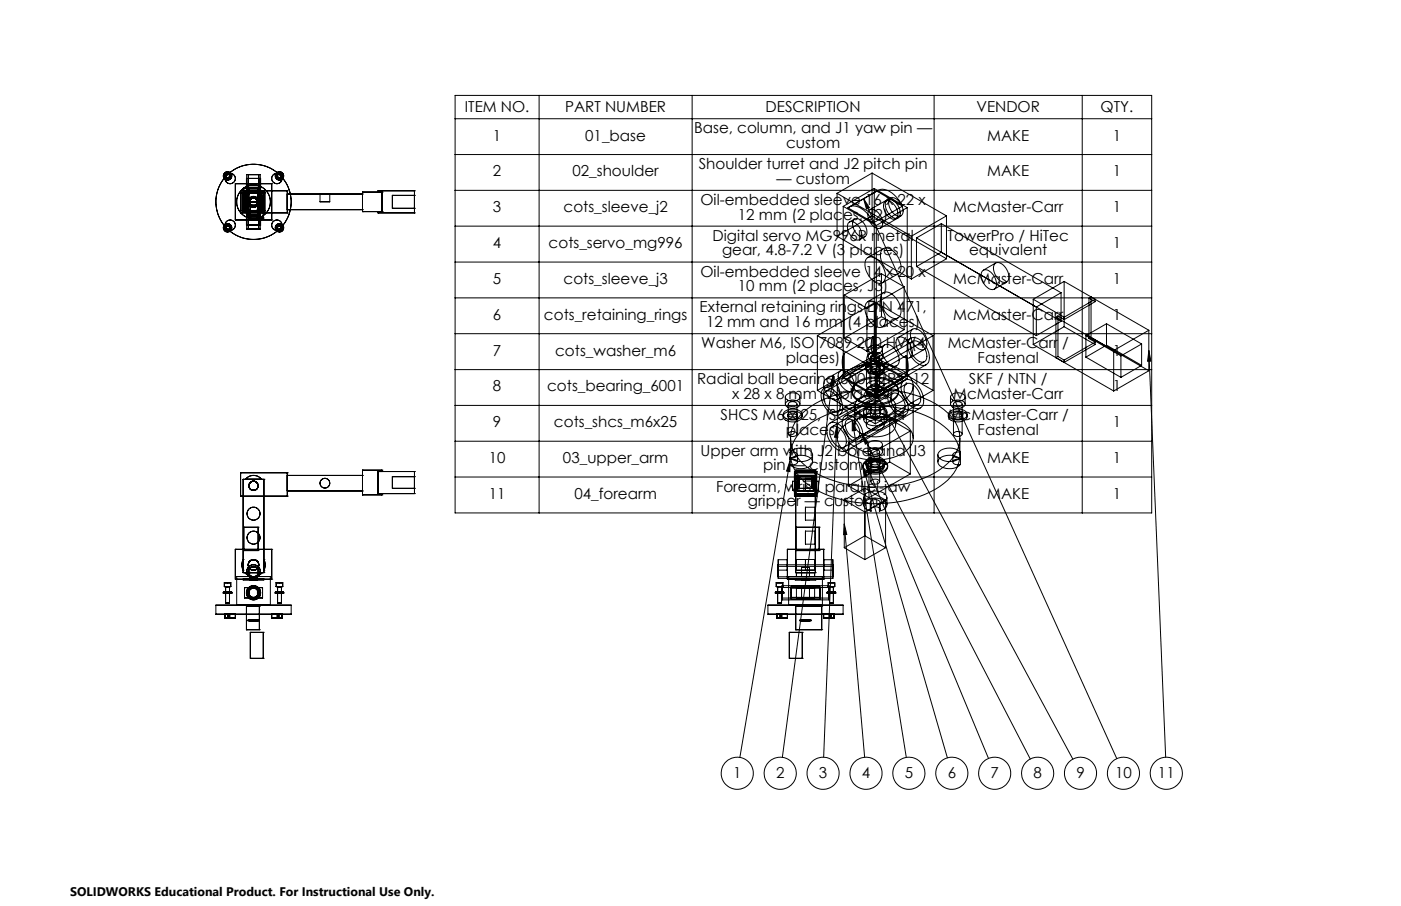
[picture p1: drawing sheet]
<svg xmlns="http://www.w3.org/2000/svg" width="432mm" height="279mm" viewBox="0 0 432 279" stroke-linecap="round" stroke-linejoin="round" font-family="sans-serif">
<g fill="none" stroke="#000" stroke-width=".31">
<path d="M140.3 29.4h214.7v128.8h-214.7zM140.3 36.6h214.7M166.2 29.4v128.8M213.3 29.4v128.8M287.9 29.4v128.8M333.6 29.4v128.8M69.4 54.6a11.6 11.6 0 0 0 0 15.3M69.5 54.4v.1M69.5 54.4l-.1 .2M69.5 54.4h.1M69.5 54.5l-.1 .1M70.3 53.6h.1"/>
<path d="M70.3 53.6a.68 .68 0 0 1 .3 1.1 .68 .68 0 0 1-1.1-.3M70.3 53.6a1.6 1.6 0 0 1 2.2 1.2 1.6 1.6 0 0 1-1.8 1.8 1.6 1.6 0 0 1-1.2-2.2M70.4 53.6a.68 .68 0 0 1 .2 1.1 .68 .68 0 0 1-1.1-.2M70.4 53.6l-.9 .9M70.5 53.5a11.6 11.6 0 0 1 15.3 0M70.5 53.5l-.1 .1M70.5 53.5l-.2 .1M70.5 53.5a1.6 1.6 0 0 1 2 1.4 1.6 1.6 0 0 1-1.7 1.8 1.6 1.6 0 0 1-1.4-2.1M72.5 56.7h.1M72.5 56.7v11.1M72.5 56.7h11.2M74.2 58.8h.1"/>
<path d="M74.2 58.8v6.9M74.2 58.8h14.3M74.5 59.4h.4zM74.5 59.4v5.7M74.9 59.2h.1M74.9 59.4h.1M74.9 59.2v6.1M74.9 59.2h6.5M75.1 58h.1M75.1 58v7.3M75.1 58h4.5M75.5 59.4h5.3"/>
<path d="M75.5 59.4v5.7M75.6 59.4h5v5.7h-5zM76 55h4.3zM76 57.3h.1M76 55v14.5M76 57.3h3.9M76 53.8v16.9M76.1 53.8h4.1zM76.1 57.9h4.1zM76.1 59.2h4.1zM76.1 57.9v8.7M76.5 59.2h3.3z"/>
<path d="M76.5 53.8h3.3zM76.5 55h3.3zM76.5 53.8v16.9M76.6 56.7h3.1zM76.6 53.8h3.1zM76.6 53.8v2.9M76.7 58.8h2.9zM76.7 58.8v3.4M76.7 57.9h2.9zM76.7 58.2h2.9zM76.7 59.2h2.9zM76.7 57.9v8.7"/>
<path d="M79.6 58h.1M79.6 57.9v8.7M79.6 58.8v3.4M79.7 53.8l.1 16.9M79.8 59.2v3M79.9 57.3h.1M79.9 57.3v8M80.2 57.9v8.7M80.2 53.8v16.9M80.3 55v14.5M80.8 59.4v5.7M81.4 59.4h.3z"/>
<path d="M81.4 59.2h.1M81.4 59.4h.1M81.4 59.2v6.1M81.7 59.4v5.7M83.7 56.7h.1M83.7 56.7v11.1M85.8 53.5a1.6 1.6 0 0 0-2 1.4 1.6 1.6 0 0 0 1.7 1.8 1.6 1.6 0 0 0 1.4-2.1M85.8 53.5l.2 .1M85.8 53.5l.1 .1M85.9 53.6l.9 .9M85.9 53.6a.68 .68 0 0 0-.2 1.1 .68 .68 0 0 0 1.1-.2M86 53.6h-.1"/>
<path d="M86 53.6a1.59 1.59 0 0 0-2.2 1.2 1.59 1.59 0 0 0 1.8 1.8 1.59 1.59 0 0 0 1.2-2.2M86 53.6a.67 .67 0 0 0-.3 1.1 .67 .67 0 0 0 1.1-.3M86 53.6h.1M86.8 54.4l.1 .2M86.8 54.4v.1M86.8 54.5l.1 .1M86.8 54.4h.1M86.9 54.6a11.6 11.6 0 0 1 0 15.3M88.5 58.8h.1M88.5 59.8h.1M88.5 58.8v6.9M88.5 59.8h23.2"/>
<path d="M98.6 59.8h3zM98.6 59.8v2.4M101.6 59.8v2.4M111.7 59.2h.1M111.7 59.8h.1M111.7 59.2v6.1M111.7 59.2h6M116.5 58.8h.1M116.5 59.2h.1M116.5 58.8v.4M116.5 58.8h11.2M117.7 59.2h.1"/>
<path d="M117.7 59.2v6.1M127.7 58.8h.1M127.7 58.8v6.9M140.3 47.7h214.7M140.3 58.7h214.7M258 59.6l22.9 13.2M258 59.6v13.2M268.8 53.4l22.9 13.2M268.8 53.4v13.2M268.8 53.4l-10.8 6.2M269.5 58.1l10.1 5.9M269.5 58.1v53"/>
<path d="M269.5 58.1l-9.6 5.5M270.2 58.9a4.2 4.2 0 0 1 5.5 1.3l1.4 1.5 1.1 1.9M270.2 58.9l-8.9 5.2M270.2 58.9l8 4.7M270.6 58.7l-8.9 5.2M69.4 69.9a1.6 1.6 0 0 1 1.4-2.1 1.6 1.6 0 0 1 1.7 1.8 1.6 1.6 0 0 1-2 1.4M69.4 69.9l.1 .2M69.4 69.9l.1 .1M69.5 70.1a.68 .68 0 0 1 1.1-.3 .68 .68 0 0 1-.3 1.1M69.5 70.1a1.6 1.6 0 0 1 1.2-2.2 1.6 1.6 0 0 1 1.8 1.8 1.6 1.6 0 0 1-2.2 1.2M69.5 70.1h.1M69.5 70l.9 .9"/>
<path d="M69.5 70a.68 .68 0 0 1 1.1-.2 .68 .68 0 0 1-.2 1.1M69.5 70v.1M70.3 70.9l.2 .1M70.3 70.9h.1M70.4 70.9h-.1M70.4 70.9l.1 .1M70.5 71a11.6 11.6 0 0 0 15.3 0M72.5 67.8h.1M72.5 67.8h11.2M74.2 65.7h.1M74.2 65.7h14.3M74.5 65.1h.4z"/>
<path d="M74.9 65.3h.1M74.9 65.1h.1M74.9 65.3h6.5M75.1 65.3h.1M75.5 65.1h5.3M76 69.5h4.3zM76 65.3h.1M76.1 70.7h4.1zM76.1 66.6h4.1zM76.1 62.2h4.1zM76.5 62.2h3.3zM76.5 70.7h3.3z"/>
<path d="M76.5 69.5h3.3zM76.6 67.8h3.1zM76.6 70.7h3.1zM76.6 67.8v2.9M76.7 62.2h2.9zM76.7 66.6h2.9zM76.7 65.3h2.9zM76.7 66.3h2.9zM77.2 63.3h.1M77.2 67.2h.1M77.2 63.3v3.9M77.2 63.3h3.9"/>
<path d="M77.2 67.2h3.9M79.6 65.3h.1M79.9 65.3h.1M81.1 63.3h.1M81.1 67.2h.1M81.1 63.3v3.9M81.4 65.1h.3zM81.4 65.3h.1M81.4 65.1h.1M83.7 67.8h.1M85.9 70.9h.1M85.9 70.9l-.1 .1"/>
<path d="M86 70.9l-.2 .1M86 70.9h.1M86.8 70a.68 .68 0 0 0-1.1-.2 .68 .68 0 0 0 .2 1.1M86.8 70l-.9 .9M86.8 70v.1M86.8 70.1a.67 .67 0 0 0-1.1-.3 .67 .67 0 0 0 .3 1.1M86.8 70.1a1.59 1.59 0 0 0-1.2-2.2 1.59 1.59 0 0 0-1.8 1.8 1.59 1.59 0 0 0 2.2 1.2M86.8 70.1h.1M86.9 69.9a1.6 1.6 0 0 0-1.4-2.1 1.6 1.6 0 0 0-1.7 1.8 1.6 1.6 0 0 0 2 1.4M86.9 69.9l-.1 .2M86.9 69.9l-.1 .1M88.5 65.7h.1"/>
<path d="M88.5 64.7h.1M88.5 64.7h23.2M98.6 62.2h3zM111.7 65.3h.1M111.7 64.7h.1M111.7 65.3h6M116.5 65.7h.1M116.5 65.3h.1M116.5 65.3v.4M116.5 65.7h11.2M117.7 65.3h.1M120.9 60.3h.1"/>
<path d="M120.9 64.2h.1M120.9 60.3v3.9M120.9 60.3h6.8M120.9 64.2h6.8M127.7 65.7h.1M127.7 60.3h.1M127.7 64.2h.1M140.3 69.7h214.7M258 72.8l22.9 13.2M259.9 63.6l10.2 5.9M259.9 63.6v53M261.3 64.1a4.2 4.2 0 0 1 5.5 1.2l1.3 1.6 1.2 1.8"/>
<path d="M261.3 64.1l8 4.6M261.7 68.6a2.1 2.1 0 0 1 2.7 .8 3.6 3.6 0 0 1 .7 4.4 2.73 2.73 0 0 1-3.4-2l-.5-1.3a2.04 2.04 0 0 1 .5-1.9zM263.2 67.7a2 2 0 0 1 2.8 .8 3.6 3.6 0 0 1 .7 4.4 2.73 2.73 0 0 1-3.5-2l-.4-1.3a2.04 2.04 0 0 1 .4-1.9zM263.4 67.5l-1.6 .9M266.2 61.3l1.8 2.8-.9 .4zM266.2 61.3l78 172.7M266.6 73l-1.6 .9M267.3 79.6a3.3 3.3 0 0 1 4.3 1.8 5 5 0 0 1 .8 5.5 2.18 2.18 0 0 1-3.1-.2 6.1 6.1 0 0 1-2.4-6.7zM267.9 64.8a2.41 2.41 0 0 1 3.3 1.5l.6 1.3a1.93 1.93 0 0 1-1 2.9 4.4 4.4 0 0 1-3.1-5.3zM268.8 66.6l22.9 13.2M268.8 66.6l-10.8 6.2M270.1 69.5v52.9"/>
<path d="M271.9 77a2.44 2.44 0 0 1 3.7 .7 6 6 0 0 1 1.8 6.2 1.93 1.93 0 0 1-3 .2 6.4 6.4 0 0 1-2.8-6.6zM272.3 76.7l-4.8 2.7M272.8 62.2a1.99 1.99 0 0 1 2.7 .8 3.5 3.5 0 0 1 .8 4.3 2 2 0 0 1-2.8-.8 3.5 3.5 0 0 1-.7-4.3zM273.4 61.7a2.89 2.89 0 0 1 3.6 2l.4 1.4a1.54 1.54 0 0 1-.2 1.6 1.54 1.54 0 0 1-1.5 .6 4.5 4.5 0 0 1-2.6-5.3zM273.5 61.6l-5.4 3.1M274.4 61.2a2.78 2.78 0 0 1 3.4 2l.5 1.3a1.54 1.54 0 0 1-.6 2 1.54 1.54 0 0 1-2.1-.5 4.2 4.2 0 0 1-1.5-4.4zM274.5 61.1l-1.6 .9M276.8 67.2l-5.4 3.1M277.7 66.6l-1.6 .9M278.2 63.6l-8.9 5.1M279.6 64l-9.5 5.5M279.6 64v52.9"/>
<path d="M280.9 72.8v13.2M282.5 73.4l44.5 25.7M282.5 73.4v8.8M290.1 69l36.9 21.3M290.1 69v8.8l-7.6 4.4M290.1 69l-7.6 4.4M291.7 66.6l-10.8 6.2M291.7 66.6v13.2M291.7 79.8l-10.8 6.2M140.3 80.8h214.7M140.3 91.9h214.7M260.2 91l7 4.1"/>
<path d="M260.2 91v13.2M267.2 95.1v13.2M267.3 93.2a2.42 2.42 0 0 1 3.2 .6 6.4 6.4 0 0 1 2.2 6.2 2 2 0 0 1-3.4 .3 6.1 6.1 0 0 1-2.4-6.7zM269.8 93.2v16.9M269.8 93.2l17.8 10.3M269.8 93.2l-17.9 10.3M271.7 84.4l-11.5 6.6M271.7 97.6l-11.5 6.6M271.7 97.6l7 4.1M271.7 84.4v13.2M271.7 84.4l7 4M271.9 90.6a2.17 2.17 0 0 1 3.1 .2 6.1 6.1 0 0 1 2.4 6.7 1.96 1.96 0 0 1-3 .2 6.4 6.4 0 0 1-2.8-6.6z"/>
<path d="M272.3 90.2l-4.8 2.8M276.8 84.5l-4.8 2.7M276.8 98l-4.8 2.8M278.7 88.4l-11.5 6.7M278.7 88.4v13.3M282.5 82.2l36.9 21.3M302.7 83.6a1.8 1.8 0 0 1 2.7 .4 4.6 4.6 0 0 1 1.5 4.7 1.56 1.56 0 0 1-2.5 0 4.5 4.5 0 0 1-1.7-5.1zM306.7 81.3a2.01 2.01 0 0 1 2.8 .7 4.2 4.2 0 0 1 1.1 4.6 1.8 1.8 0 0 1-2.7-.3 4.6 4.6 0 0 1-1.5-4.7zM306.9 81.1l-3.8 2.2M310.3 87l-3.8 2.2M318.5 92.3l9.5 5.5 9.5-5.5v.7M318.5 92.3v14"/>
<path d="M325.4 97.8l28.7 16.5M325.4 97.8v12.5l.7-.4M326.1 97.4v12.5M326.1 97.4l-.7 .4M327 99.1l-7.6 4.4M327 90.3l-7.6 4.4v8.8M327 90.3v8.8M328 86.8l26.1 15M328 86.8v14M328 86.8l-9.5 5.5M335.6 91.9l1.9 1.1M335.6 91.9v12.5"/>
<path d="M335.6 91.9l.7-.3v12.5l-.7 .3M337.5 93l-9.5 5.6-1.9-1.2M341 99.8l10.9 6.3M341 99.8v6.6M341 99.8l-6.3 3.7M140.3 102.9h214.7M140.3 114h214.7M251.9 103.5l17.9 10.3M251.9 103.5v16.9M254.2 117.3a1.9 1.9 0 0 1 2.9 .3 4.9 4.9 0 0 1 1.6 5 1.68 1.68 0 0 1-2.7 .1 4.8 4.8 0 0 1-1.8-5.4zM256.8 115.6l.1 3.4-1-.1zM256.8 115.6l-15.7 118"/>
<path d="M258.1 119v16.1M258.8 114.5a2.96 2.96 0 0 1 3.9 2l.3 .7a2.75 2.75 0 0 1-.3 3.4 3.3 3.3 0 0 1-3.9-2.5l-.2-.7a2.89 2.89 0 0 1 .2-2.9zM259 114.4l-4.4 2.5M259.5 115.7a15.3 15.3 0 0 1 12.6-3.4 12.9 12.9 0 0 1 8.3 3.8 4.5 4.5 0 0 1-1.1 6.7 17.7 17.7 0 0 1-18.7 .4 4.6 4.6 0 0 1-1.1-7.5zM259.9 116.6l10.2 5.8M260.2 108.9a7.5 7.5 0 0 0 0 6.1M260.2 108.9v6.1M260.2 104.2l7 4.1M261 116.8a8.7 8.7 0 0 0 7.4 5.5l1.2-.5M261 116.8l8.6 5M263.1 118.7a10.1 10.1 0 0 1 13-.2 2.9 2.9 0 0 1-.9 4.6 10.5 10.5 0 0 1-11.8-.8 2.71 2.71 0 0 1-.3-3.6zM263.7 118.6a10.3 10.3 0 0 1 12.4 .3 2.9 2.9 0 0 1-.9 4.6 10.5 10.5 0 0 1-11.8-.8 2.76 2.76 0 0 1 .3-4.1z"/>
<path d="M266.8 113.1v.6M267.1 113.8v5.2M267.2 119.8a3.7 3.7 0 0 1 5.3 .1 1.56 1.56 0 0 1-1.6 2 3.1 3.1 0 0 1-4-1.4zM267.3 113.1a3.5 3.5 0 0 1 5.1 .5 1.82 1.82 0 0 1-2.1 1.7h-1.3a1.56 1.56 0 0 1-1.7-2.2zM267.3 118.3a3.5 3.5 0 0 1 5.1 .4 1.82 1.82 0 0 1-2.1 1.8l-1.3-.1a1.56 1.56 0 0 1-1.7-2.1zM267.4 112.2a3.8 3.8 0 0 1 5.2 .6 1.74 1.74 0 0 1-1.8 1.9 3.3 3.3 0 0 1-4-1.4zM267.4 112.7a3.9 3.9 0 0 1 5.2 .7 1.7 1.7 0 0 1-1.8 1.9 3.2 3.2 0 0 1-4-1.4zM267.5 107.7v2.3M267.5 119.8a4 4 0 0 1 5 .5 1.57 1.57 0 0 1-1.6 2 3.2 3.2 0 0 1-4-1.4zM267.6 109.3a2.13 2.13 0 0 1 3 .6 4.6 4.6 0 0 1 1.3 5.5 2.19 2.19 0 0 1-2.9-.6 4.7 4.7 0 0 1-1.4-5.5zM267.9 107a2.99 2.99 0 0 1 4.1 .6 2.32 2.32 0 0 1-3.4 1.3 1.07 1.07 0 0 1-1-.7 1.07 1.07 0 0 1 .3-1.2zM267.9 109.2a2.95 2.95 0 0 1 4.1 .6 2.38 2.38 0 0 1-3.4 1.3 1.1 1.1 0 0 1-1-.7 1.1 1.1 0 0 1 .3-1.2z"/>
<path d="M268.3 113.1v.6M268.4 110v9.1M268.6 113.2l1.3-.3a1.1 1.1 0 0 1 1.2 1 1.81 1.81 0 0 1-2.8-.1zM268.6 112.7l.8-.3h1a.76 .76 0 0 1 .7 .9 1.76 1.76 0 0 1-2.8-.1zM268.6 109.5a1.48 1.48 0 0 1 2.5 .6 1.7 1.7 0 0 1-2.7-.1zM268.6 118.7a1.47 1.47 0 0 1 2.5 .6 1.73 1.73 0 0 1-2.7-.1zM269.1 119.8l2 2.7-.9 .4zM269.1 119.8l61.6 114.3M269.1 103.8a7.1 7.1 0 0 0 0 6.1M269.1 109.9l-8.9 5.1M269.1 103.8l-8.9 5.1M269.1 103.8v6.1"/>
<path d="M269.5 111.1l-9.6 5.5M269.5 111.1l10.1 5.8M269.8 113.8v16.9M269.8 110.1l17.8 10.3M269.8 110.1l-17.9 10.3M269.9 111.7a8.6 8.6 0 0 0 7.3 5.4l1.3-.5M269.9 111.7l-8.9 5.1M269.9 111.7l8.6 4.9M270.4 114.8a7.4 7.4 0 0 1 0 6.1M270.4 114.8v6.1M271.1 110v9.1M272 107.7v2.3"/>
<path d="M272.4 106.6a2.09 2.09 0 0 1 2.9 .6 5 5 0 0 1 1.6 5 1.67 1.67 0 0 1-2.7 .2 5.3 5.3 0 0 1-2.1-5.4zM272.5 113.8v5.2M272.7 113.1v.6M272.7 106.4l-4.8 2.7M276.4 112.8l-4.8 2.7M276.6 104.2a2.19 2.19 0 0 1 3 .8 4.6 4.6 0 0 1 1.2 5 1.92 1.92 0 0 1-2.8-.4 4.9 4.9 0 0 1-1.6-5zM278.3 116.8l-9 5.1M278.4 117.5a2.77 2.77 0 0 1 3.9 .8 7.1 7.1 0 0 1 2.2 6.5 2.1 2.1 0 0 1-3.4 .7 7.3 7.3 0 0 1-3.3-7zM278.5 116.6l-8.9 5.2M278.7 101.7l-11.5 6.6M278.7 117.2l-22.9 13.3M279.1 118.6a2.08 2.08 0 0 1 2.9 .5 5 5 0 0 1 1.6 5 1.62 1.62 0 0 1-2.6 .2 4.7 4.7 0 0 1-1.9-5.7z"/>
<path d="M279.3 109.7a7.5 7.5 0 0 1 0 6M279.3 109.7l-8.9 5.1M279.3 115.7l-8.9 5.2M279.3 109.7v6M279.4 118.4l-22.9 13.2M279.6 116.9l-9.5 5.5M280.6 104.4a3.2 3.2 0 0 1 4 1.4 5.8 5.8 0 0 1 1.4 6.2 2.15 2.15 0 0 1-3.2 0 6.8 6.8 0 0 1-2.8-6.8zM280.7 104.3l-26.7 15.4M281.1 105.4a2.35 2.35 0 0 1 3.3 1.2 4.1 4.1 0 0 1 .8 4.7 2.1 2.1 0 0 1-2.9-.6 4.9 4.9 0 0 1-1.5-4.9zM281.3 101.5a3.4 3.4 0 0 1 3.9 2.5l.2 .7a2.17 2.17 0 0 1-1.1 3.2 4.7 4.7 0 0 1-3.3-6.1zM281.3 105.2l-26.7 15.5M281.3 101.5l-4.4 2.6"/>
<path d="M281.4 119v16.1M284.9 107.7l-4.4 2.6M284.9 111.5l-26.7 15.5M285.5 112.5l-26.7 15.4M287.6 103.5l-17.8 10.3M287.6 103.5v16.9M318.5 106.3l24.8 14.3M326.1 109.9l1.9 1.2M328 100.8l-9.5 5.5M328 100.8l9.5 5.5M334.7 103.5l10.8 6.2M334.7 110.1l10.8 6.3"/>
<path d="M334.7 103.5v6.6M335.6 104.4l1.9 1.1M337.5 106.3l-9.5 5.5v-.7M337.5 105.5v.8M337.5 105.5l-9.5 5.6M341 106.4l10.9 6.3M341 106.4l-6.3 3.7M345.5 109.7v6.7M351.9 106.1l-6.4 3.6M351.9 112.7l-6.4 3.7M351.9 106.1v6.6M354.1 108.1l.6 3.3h-1z"/>
<path d="M354.1 101.8l-10.8 6.3v12.5M354.1 114.3l-10.8 6.3M354.1 101.8v12.5M354.1 108.1l5.2 125.4M140.3 125h214.7M140.3 136.1h214.7M241.4 127.8v.6M241.9 126.9a3.9 3.9 0 0 1 5.3 .6 1.7 1.7 0 0 1-1.8 1.9 3.2 3.2 0 0 1-4-1.4zM241.9 127.5a3.9 3.9 0 0 1 5.3 .6 1.74 1.74 0 0 1-1.8 1.9 3.3 3.3 0 0 1-4-1.4zM242 122.4v2.2M242.4 121.7a3.1 3.1 0 0 1 4 .3 1.26 1.26 0 0 1-1.4 1.7h-1.2a1.24 1.24 0 0 1-1.4-.5 1.24 1.24 0 0 1 0-1.5zM242.4 123.9a2.95 2.95 0 0 1 4.1 .6 1.8 1.8 0 0 1-2.1 1.4l-1.2-.1a1.06 1.06 0 0 1-1-.7 1.06 1.06 0 0 1 .2-1.2z"/>
<path d="M242.9 127.8v.6M243 124.6v9.2M243 124.4a1.69 1.69 0 0 1 2.6 .2 1.5 1.5 0 0 1-1.3 .9 1.5 1.5 0 0 1-1.3-.8zM243.1 128l.8-.4 1 .1a.8 .8 0 0 1 .8 1 1.81 1.81 0 0 1-2.8-.2zM243.1 127.4l1.3-.4a1.05 1.05 0 0 1 1.3 1.1 1.81 1.81 0 0 1-2.8-.2zM243.2 133.4l1.2-.3a.99 .99 0 0 1 1.2 .9 1.66 1.66 0 0 1-2.6-.1zM243.5 139.5v3.7M243.7 135.1v5.2M243.7 139.2a5 5 0 0 1 6.6 .4 1.72 1.72 0 0 1-1.3 2.4 5.5 5.5 0 0 1-5.3-.7M243.7 139.5l1-.1a.99 .99 0 0 1 1 1.1l-.6 .5-1.4 .1M243.7 139.5v1.6M243.7 139.5h-.2"/>
<path d="M243.7 139.2l-.2 .3M243.7 139.2v.3M245.6 124.6v9.2M245.7 127.8v.6M246.6 122.4v2.2M247.2 127.8v.6M247.5 127.2a32.4 32.4 0 0 1 20.2-7.1 36.1 36.1 0 0 1 23.2 6.2 10.5 10.5 0 0 1 4.2 12.3 19 19 0 0 1-11.7 9.4 41.4 41.4 0 0 1-32.1-2.2 14 14 0 0 1-7.6-9.5 10.4 10.4 0 0 1 3.8-9.1zM251.9 120.4l17.9 10.3M253.5 120.2a2.15 2.15 0 0 1 3.2 0 6.8 6.8 0 0 1 2.8 6.8 2.05 2.05 0 0 1-3.4 .5 6.8 6.8 0 0 1-2.8-6.9zM254.3 120.9a2.04 2.04 0 0 1 2.9 .6 4.9 4.9 0 0 1 1.5 4.9 1.84 1.84 0 0 1-3.1-.2 4.5 4.5 0 0 1-1.3-5.3zM255.5 130.7a2.47 2.47 0 0 1 3.3 .3 7.1 7.1 0 0 1 2.8 7 2.08 2.08 0 0 1-3.5 .7 7 7 0 0 1-3-7.5zM256.2 131.8a2.04 2.04 0 0 1 2.9 .6 4.5 4.5 0 0 1 1.3 5.3 2.08 2.08 0 0 1-2.9-.6 5 5 0 0 1-1.6-4.9z"/>
<path d="M257.8 131.6l.4 3.3-1-.1zM257.8 131.6l-3.9 101.9M259.5 131.9a16.3 16.3 0 0 1 15.2-2.9 8.3 8.3 0 0 1 6.7 5.5 5.7 5.7 0 0 1-3.9 5.7 17.6 17.6 0 0 1-17.7-1.5 4.5 4.5 0 0 1-.3-6.8zM260.2 128.4a2.48 2.48 0 0 1 3.3 .6 6.3 6.3 0 0 1 2.2 6.3 2.02 2.02 0 0 1-3.4 .2 6.1 6.1 0 0 1-2.4-6.6zM261 129.5a2.04 2.04 0 0 1 2.7 .9 3.5 3.5 0 0 1 .8 4.4 2.34 2.34 0 0 1-3.2-1.4l-.7-1.9a2.07 2.07 0 0 1 .4-2zM261.5 136.6l6.3 3.7M261.5 136.6v13.2M262.5 120.4v.4M262.6 120.6l-4.4 2.6M262.7 129.5l1 3.2-1 .2zM262.7 129.5l16.6 104.1M263.5 125.2v5.9"/>
<path d="M264.2 123.4a9.1 9.1 0 0 1 10.9-.1 2.59 2.59 0 0 1-.7 4.4 9.2 9.2 0 0 1-10.3-.9 2.35 2.35 0 0 1 .1-3.4zM264.2 129.3a9.1 9.1 0 0 1 10.9-.1 2.56 2.56 0 0 1-.7 4.3 9.1 9.1 0 0 1-10.3-.8 2.34 2.34 0 0 1 .1-3.4zM265.6 133.8l2 2.7-.9 .5zM265.6 133.8l51.9 100.3M266.2 127v2.2M266.9 120.4v.4M267 125.2v5.9M267.3 124.5a3.8 3.8 0 0 1 5.1 .2 1.51 1.51 0 0 1-1.5 1.9 3.1 3.1 0 0 1-3.9-1.3zM267.3 130.4a3.8 3.8 0 0 1 5.1 .2 1.47 1.47 0 0 1-1.5 1.9 3 3 0 0 1-3.9-1.3zM267.5 137.1v2.2M267.9 136.4a2.95 2.95 0 0 1 4.1 .6 2.34 2.34 0 0 1-3.4 1.3 1.07 1.07 0 0 1-1-.7 1.07 1.07 0 0 1 .3-1.2zM267.9 138.6a2.9 2.9 0 0 1 4.1 .6 2.32 2.32 0 0 1-3.4 1.3 1.08 1.08 0 0 1-1-.7 1.08 1.08 0 0 1 .3-1.2z"/>
<path d="M268 125.2a32.4 32.4 0 0 0-20.6 7.2 11.4 11.4 0 0 0-3.7 6.8M268 125.2a1.84 1.84 0 0 0-1.5 2.7 4.7 4.7 0 0 0 6.8-.4 1.88 1.88 0 0 0-1.8-2.3M268.2 125.6v2.2M268.4 125.2l-.2 .3a1.71 1.71 0 0 0 1.6 .9 1.71 1.71 0 0 0 1.5-.9l-.2-.3M268.4 125.2h2.7M268.4 125.2h-.4M268.4 139.3v9.2M268.5 127.3a2.08 2.08 0 0 0-2.2 2.5 4.7 4.7 0 0 0 6.9 0 1.78 1.78 0 0 0-1.5-2.3l-.7-.2M268.5 127.3l-.2 .3a1.65 1.65 0 0 0 1.2 1.1 1.65 1.65 0 0 0 1.6-.6l.2-.5-.3-.3M268.5 125.1l-.1 .1M268.5 125.1l-.5 .1M268.5 125.1v2.2"/>
<path d="M268.6 138.9a1.48 1.48 0 0 1 2.5 .6 1.7 1.7 0 0 1-2.7-.1zM271 125.1l.1 .1M271 125.1l.5 .1M271 125.1v2.2M271.1 139.3v9.2M271.1 125.2h.4M271.3 125.6v2.2M271.5 125.2a32.4 32.4 0 0 1 20.6 7.2 11.4 11.4 0 0 1 3.7 6.8M272 137.1v2.2M272.5 125.2v5.9M272.6 120.4v.4M273.4 127v2.2"/>
<path d="M274.2 129.2l-12.7 7.4M274.2 129.2v13.3M274.2 129.2l6.4 3.7M274.2 120.4a2.49 2.49 0 0 1 3.3 .6 5.7 5.7 0 0 1 1.9 6.6 2.22 2.22 0 0 1-3.1-.1 6.1 6.1 0 0 1-2.4-6.7zM274.5 120.2l-14 8.1M275 121.5a2.04 2.04 0 0 1 2.7 .8 3.7 3.7 0 0 1 .8 4.5 2.1 2.1 0 0 1-2.7-.9 3.6 3.6 0 0 1-.8-4.4zM275.2 121.3l-14 8.1M276 125.2v5.9M277 120.4v.4M278.3 126.9l-14 8M279 128l-14 8.1M280.6 132.9l-12.8 7.4"/>
<path d="M280.6 132.9v13.3M283 124.7l-22.9 13.2M283.7 125.8l-22.9 13.2M287.6 120.4l-17.8 10.3M292.3 127.8v.6M292.8 126.9a3.9 3.9 0 0 1 5.3 .6 1.7 1.7 0 0 1-1.8 1.9 3.2 3.2 0 0 1-4-1.4v-.4zM292.8 127.5a3.9 3.9 0 0 1 5.3 .6 1.74 1.74 0 0 1-1.8 1.9 3.3 3.3 0 0 1-4-1.4v-.4zM292.9 122.4v2.2M293.3 121.7a2.9 2.9 0 0 1 4.2 .6 2.36 2.36 0 0 1-3.4 1.3 1.06 1.06 0 0 1-1-.7 1.06 1.06 0 0 1 .2-1.2zM293.3 123.9a2.99 2.99 0 0 1 4.2 .6 2.36 2.36 0 0 1-3.4 1.3 1.06 1.06 0 0 1-1-.7 1.06 1.06 0 0 1 .2-1.2zM293.8 127.8v.6M293.9 124.6v9.2"/>
<path d="M293.9 124.4a1.69 1.69 0 0 1 2.6 .2 1.5 1.5 0 0 1-1.3 .9 1.5 1.5 0 0 1-1.3-.8zM294 128a1.55 1.55 0 0 1 2.6 .7 1.85 1.85 0 0 1-2.8-.2zM294 127.4a1.55 1.55 0 0 1 2.6 .7 1.85 1.85 0 0 1-2.8-.2zM294.1 133.4l1.2-.3a.99 .99 0 0 1 1.2 .9 1.66 1.66 0 0 1-2.6-.1zM295.8 139.2a5 5 0 0 0-6.6 .4 1.72 1.72 0 0 0 1.3 2.4 5.5 5.5 0 0 0 5.3-.7M295.8 139.5l-1-.1a.99 .99 0 0 0-1 1.1l.6 .5 1.4 .1M295.8 139.5v1.6M295.8 139.5h.2M295.8 139.2l.2 .3M295.8 139.2v.3M295.8 135.1v5.2M296 139.5v3.7"/>
<path d="M296.5 124.6v9.2M296.7 127.8v.6M297.5 122.4v2.2M298.1 127.8v.6M74.2 145.8h.1M74.2 153h.1M74.2 153h14.3M74.2 145.8h14.3M74.2 145.8v7.2M74.9 147.8h.1M74.9 147.8v28.8M74.9 147.8h6.5"/>
<path d="M75.6 147.8a3.2 3.2 0 0 1 5 0M75.6 147.8h.1M80.6 147.8h.1M81.4 147.8h.1M81.4 147.8v28.8M88.5 145.8h.1M88.5 153h.1M88.5 151.4h.1M88.5 146.6h.1M88.5 145.8v7.2M88.5 151.4h23.2M88.5 146.6h23.2"/>
<path d="M111.7 152.6h.1M111.7 145h.1M111.7 151.4h.1M111.7 146.6h.1M111.7 145v7.6M111.7 152.6h6M111.7 145h6M116.5 152.2h.1M116.5 145.4h.1M116.5 152.2h11.2M116.5 145.4v6.8M116.5 145.4h11.2"/>
<path d="M117.7 152.6h.1M117.7 152.2h.1M117.7 145h.1M117.7 145.4h.1M117.7 145v.4M117.7 152.2v.4M120.9 150.6h.1M120.9 147h.1M120.9 147h6.8M120.9 150.6h6.8M120.9 147v3.6M127.7 145.4h.1"/>
<path d="M127.7 152.2h.1M127.7 147h.1M127.7 150.6h.1M127.7 145.4v6.8M140.3 147.1h214.7M243.5 142.1v3.4l-1.1-.2zM243.5 142.1l-15.5 91.5M243.7 141.3a14.7 14.7 0 0 0 9.1 10.4 38.7 38.7 0 0 0 15.2 3.6M243.7 141.1l-.2-.1 .2 .3M243.7 141.1v.2M243.8 141.3a5.2 5.2 0 0 1 6.3 .3 1.56 1.56 0 0 1-.9 2.4 5.1 5.1 0 0 1-5.7-.8l.9 .1a.89 .89 0 0 0 1.2-.3 .89 .89 0 0 0-.2-1.2l-1-.2-.9 .1zM244.3 148.4v2.8z"/>
<path d="M244.3 148.4h1M244.3 151.2h1M244.9 152.2h.1M244.9 145.4h.1M244.9 145.8h.1M244.9 153h.1M244.9 152.2h6.8M244.9 153h6.8M244.9 145.8h6.8M244.9 145.4h6.8M244.9 145.4v7.6M245.3 148.4v2.8z"/>
<path d="M245.3 152.6h.1M245.3 145h.1M245.3 152.2h.1M245.3 145.4h.1M245.3 147.8h.1M245.3 152.6h6M245.3 145h6M245.3 147.8h6M245.3 145v31.6M245.5 146.6v1.2zM245.5 147.8h.1M245.5 146.6h5.6"/>
<path d="M245.8 140.3v2.2M245.9 151.4h.1M245.9 146.6h.1M245.9 151.4h4.8M245.9 146.6v4.8M246.3 147h.1M246.3 150.6h.1M246.3 147h4M246.3 150.6h4M246.3 147v3.6M248.2 147.5v3zM248.2 148.4v2.8z"/>
<path d="M248.2 156.4v4zM248.2 150.5h2.5M248.2 147.5h2.5M248.2 151.3h3.5M248.2 148.3h3.5M248.2 156.4h3.1M250.3 150.6h.1M250.3 147h.1M250.3 147v3.6M250.4 140.3v2.2M250.7 147.5v3zM250.7 146.6h.1"/>
<path d="M250.7 151.4h.1M250.7 146.6v4.8M251.1 146.6v1.2zM251.1 147.8h.1M251.3 156.4v4zM251.3 148.4v2.8zM251.3 152.6h.1M251.3 145h.1M251.3 152.2h.1M251.3 145.4h.1M251.3 147.8h.1M251.3 148.4h1"/>
<path d="M251.3 151.2h1M251.3 145v31.6M251.7 148.4v2.8zM251.7 152.2h.1M251.7 145.4h.1M251.7 145.8h.1M251.7 153h.1M251.7 145.4v7.6M252.3 148.4v2.8zM260.2 154.2v14.7M260.2 154.2l6.4 3.7 6.3-3.7M261.5 149.8l6.3 3.7"/>
<path d="M265.9 143.8l1.4 3-1 .3zM265.9 143.6v.4M265.9 143.8l26.1 89.9M266.2 153.5v2.2M266.3 142.6a5.3 5.3 0 0 1 7 .2 1.94 1.94 0 0 1-1.8 2.8 4.8 4.8 0 0 1-5.5-1.7l-.1-.4zM266.3 143a5.3 5.3 0 0 1 7 .2 1.93 1.93 0 0 1-1.8 2.8 5.2 5.2 0 0 1-5.3-1.2 1.39 1.39 0 0 1 .1-1.8zM266.6 150.6v22M266.6 150.6l6.3 3.6M266.6 150.6l-6.4 3.6M266.8 142.8l1.8 2.9-1 .4zM266.8 142.5v.6M266.8 142.8l37.9 91.1"/>
<path d="M267 143.6v.4M267.1 142.5a3.9 3.9 0 0 1 5.5 .3 1.75 1.75 0 0 1-1.8 1.9 3.3 3.3 0 0 1-4-1.4zM267.3 143.4a3.7 3.7 0 0 1 5 .1 1.47 1.47 0 0 1-1.4 2 2.98 2.98 0 0 1-3.8-1.4zM267.3 142.9a3.7 3.7 0 0 1 5 .2 1.49 1.49 0 0 1-1.4 1.9 3.1 3.1 0 0 1-3.8-1.3zM267.4 141.6a3.9 3.9 0 0 1 5.2 .6 1.74 1.74 0 0 1-1.8 1.9 3.3 3.3 0 0 1-4-1.4zM267.8 140.3v13.2M268 155.3a1.8 1.8 0 0 1-1.8-1.8 1.8 1.8 0 0 1 1.7-1.8 5.1 5.1 0 0 1 5.1 .9 1.74 1.74 0 0 1-1.5 2.7M268 155.3l.5 .1M268 155.3h.4M268.2 154.9v2.3M268.3 142.5v.6M268.4 155.3l-.2-.3a1.71 1.71 0 0 1 1.6-.9 1.71 1.71 0 0 1 1.5 .9l-.2 .3"/>
<path d="M268.4 155.3h2.7M268.4 155.3l.1 .1M268.5 157.6l-.2-.2a1.65 1.65 0 0 1 1.2-1.2 1.65 1.65 0 0 1 1.6 .6l.2 .6-.3 .2M268.5 157.6a2.09 2.09 0 0 1-2.2-2.5 4.7 4.7 0 0 1 6.9 0 1.78 1.78 0 0 1-1.5 2.3l-.7 .2M268.5 155.4v2.2M268.6 142.7l1.3-.4a1.05 1.05 0 0 1 1.2 1 1.76 1.76 0 0 1-2.8-.1zM268.6 142.1l.8-.4 1 .1a.76 .76 0 0 1 .7 .9 1.76 1.76 0 0 1-2.8-.1zM268.6 148.1a1.47 1.47 0 0 1 2.5 .6 1.73 1.73 0 0 1-2.7-.1zM271 155.4v2.2M271.1 155.3l-.1 .1M271.1 155.3h.4M271.3 154.9v2.3"/>
<path d="M271.5 155.3l-.5 .1M272.5 143.6v.4M272.7 142.5v.6M272.9 154.2v14.7M273.4 153.5v2.2M273.6 143.6v.4M274.2 142.5l-12.7 7.3M274.2 142.5l6.4 3.7M280.6 146.2l-12.8 7.3M289.1 140.3v2.2M289.4 141.6a5 5 0 0 1 6.6 .1h-1.4a.79 .79 0 0 0-.7 1.2l.7 .4 1.4-.1a4.9 4.9 0 0 1-6.6 .1 1.33 1.33 0 0 1 0-1.7zM293.7 140.3v2.2"/>
<path d="M295.8 141.3a14.7 14.7 0 0 1-9.1 10.4 38.7 38.7 0 0 1-15.2 3.6M295.8 141.1l.2-.1-.2 .3M295.8 141.1v.2M69.1 179.7h2zM69.1 179.7v1.2M71.1 179.7v1.2M72.5 178.6h.1M72.5 169.4h.1M72.5 169.4v9.2M72.5 178.6h11.2M72.5 169.4h11.2M73 177.8h10.3z"/>
<path d="M73 177.8v8.8M74.9 172.5a3.7 3.7 0 0 0 0 3.4M74.9 178.8h6.5zM74.9 178.6h6.5zM74.9 176.6h.1M74.9 175.9h.1M74.9 172.5h.1M74.9 178.6v.2M74.9 176.6h6.5M75.1 162.6h.1M75.1 169.8h.1M75.1 162.6h4.5"/>
<path d="M75.1 162.6v7.2M75.1 169.8h4.5M75.5 176.6a3.6 3.6 0 0 0 5.3 0M75.5 176.6h.1M76.9 178.6h2.5zM76.9 178.8h2.5zM76.9 178.6v.2M76.9 177.8h2.4zM76.9 175h2.4zM76.9 175v2.8M79.3 175v2.8M79.4 178.6v.2"/>
<path d="M79.6 169.8h.1M79.6 162.6h.1M79.6 162.6v7.2M80.8 176.6h.1M81.4 172.5a3.7 3.7 0 0 1 0 3.4M81.4 176.6h.1M81.4 172.5h.1M81.4 175.9h.1M81.4 178.6v.2M83.3 177.8v8.8M83.7 178.6h.1M83.7 169.4h.1"/>
<path d="M83.7 169.4v9.2M85.1 179.7h2zM85.1 179.7v1.2M87.1 179.7v1.2M239.3 179.7h2zM239.3 179.7v1.2M239.9 174.2v4.2zM239.9 174.7v3.2zM239.9 172.6v3.2zM239.9 174.2h16.8M239.9 178.4h16.8M239.9 174.7h16.8"/>
<path d="M239.9 177.9h16.8M239.9 175.8h2.8M239.9 172.6h2.8M241.3 179.7v1.2M242.7 172.6v3.2zM242.7 178.6h.1M242.7 169.4h.1M242.7 178.6h11.2M242.7 169.4h11.2M242.7 169.4v9.2M243.1 177.8h10.4zM243.1 177.8v8.8"/>
<path d="M245.1 178.8h6.4zM245.1 178.6h6.4zM245.1 178.6v.2M245.3 169.8h.1M245.3 162.6h.1M245.3 176.6h.1M245.3 162.6h7.2M245.3 169.8h7.2M245.3 176.6h6M245.5 172.5v3.4M245.5 176.6v1.2zM245.5 176.6h.1"/>
<path d="M245.5 175.9h5.8M245.5 172.5h5.8M247 178.6h2.5zM247 178.8h2.5zM247 178.6v.2M247.1 175h2.4zM247.1 177.8h2.4zM247.1 175v2.8M248.2 163.8v4zM248.2 172.5v3.4zM248.2 167.8h3.1M248.2 163.8h3.1"/>
<path d="M248.2 160.4h3.1M249.5 175v2.8M249.5 178.6v.2M251.1 172.5v3.4zM251.1 176.6v1.2zM251.1 176.6h.1M251.3 163.8v4zM251.3 172.5v3.4zM251.3 176.6h.1M251.5 178.6v.2M252.5 162.6h.1M252.5 169.8h.1"/>
<path d="M252.5 162.6v7.2M253.5 177.8v8.8M253.9 172.6v3.2zM253.9 169.4h.1M253.9 178.6h.1M253.9 175.8h2.8M253.9 172.6h2.8M253.9 169.4v9.2M255.3 179.7h1.9zM255.3 179.7v1.2M256.7 174.2v4.2zM256.7 174.7v3.2z"/>
<path d="M256.7 172.6v3.2zM257.3 179.7v1.2M260.2 161.6l.8 3.2-1 .1zM260.2 168.9l6.4-3.7 6.3 3.7M260.2 168.9l6.4 3.7M260.2 161.6l6.3 71.9M272.9 168.9l-6.3 3.7M66.5 186.6h23.2zM66.5 189.4h2.9zM66.5 186.6v2.8M68.8 183h2.6zM68.8 182.6h2.6z"/>
<path d="M68.8 182.6v.4M69.1 180.9h2zM69.3 189.4v1.2M69.4 189.4h3.1h-2M69.4 189.4h.1M69.5 190.6h3h-2.2M69.5 190.6h1.3h-.5M69.5 189.4h.1M69.5 189.4v1.2M69.5 182.6h1.3zM69.5 183h1.3zM69.5 189.4h1.3h-.4"/>
<path d="M69.5 189.4h.9M69.5 180.9h1.2zM69.5 185.9h1.2zM69.5 180.9v5M70.3 189.4h.2M70.3 189.4h.1M70.3 189.4v1.2M70.4 189.4h.1M70.5 189.4h15.3M70.7 180.9v5M70.8 189.4v1.2M71.4 182.6v.4"/>
<path d="M72.5 189.4v1.2M73 186.6h10.3zM75.4 184.4h5.5zM75.4 181.2h5.5zM75.4 181.2v3.2M76 187h.1M76 194.2h.1M76 194.2h3.9M76 187v7.2M76 187h3.9M76.4 191.2h3.4zM76.4 191.5h3.4z"/>
<path d="M76.4 191.2v.3M76.9 181.2h2.4zM76.9 184.4h2.4zM76.9 181.2v3.2M76.9 191.5h2.4zM76.9 191.2h2.4zM76.9 191.2v.3M77.2 195h.1M77.2 195h3.9M77.2 195v8M79.3 181.2v3.2M79.3 191.2v.3"/>
<path d="M79.8 191.2v.3M79.9 194.2h.1M79.9 187h.1M79.9 187v7.2M80.9 181.2v3.2M81.1 195h.1M81.1 195v8M83.7 189.4v1.2M84.8 183h2.6zM84.8 182.6h2.6zM84.8 182.6v.4M85.1 180.9h2z"/>
<path d="M85.4 189.4v1.2M85.5 182.6h1.3zM85.5 183h1.3zM85.5 185.9h1.2zM85.5 180.9h1.2zM85.5 180.9v5M85.8 189.4h-2.1h3.2M85.8 189.4h.2M85.8 189.4h.1M85.9 189.4h.1M85.9 189.4h-.5h1.4M85.9 189.4h.9"/>
<path d="M86 190.6h-2.3h3.1M86 190.6h-.5h1.3M86 189.4v1.2M86.7 180.9v5M86.8 189.4h.1M86.8 189.4v1.2M86.9 189.4h2.8zM86.9 189.4v1.2M87.5 182.6v.4M89.7 186.6v2.8M236.7 186.6h23.2zM236.7 189.4h2.8z"/>
<path d="M236.7 186.6v2.8M239 183h2.5zM239 182.6h2.5zM239 182.6v.4M239.3 180.9h2zM239.5 189.4v1.2M239.5 189.4h3.2h-2.1M239.5 189.4h.1M239.6 190.6h3.1h-2.3M239.6 190.6h1.3h-.5M239.6 189.4h.1M239.6 189.4v1.2"/>
<path d="M239.6 183h1.3zM239.6 182.6h1.3zM239.6 189.4h1.3h-.4M239.6 189.4h.9M239.6 182.6v.4M239.7 180.9h1.2zM239.7 185.9h1.2zM239.7 180.9v5M240.4 189.4h.2M240.4 189.4h.1M240.4 189.4v1.2M240.5 189.4h.1"/>
<path d="M240.6 189.4h15.3M240.9 180.9v5M240.9 182.6v.4M240.9 189.4v1.2M241.1 180.6v4.4zM241.1 181.2v3.2zM241.1 180.6h14.4M241.1 185h14.4M241.1 181.2h14.4M241.1 184.4h14.4M241.6 182.6v.4M242.7 189.4v1.2"/>
<path d="M243.1 186.6h10.4zM243.3 195h.1M243.3 195h4M243.3 195v8M243.9 180.8v4zM243.9 181.4v2.8zM243.9 180.8h8.8M243.9 184.8h8.8M243.9 181.4h8.8M243.9 184.2h8.8M245.3 187h.1M245.3 194.2h.1"/>
<path d="M245.3 194.2h8M245.3 187h8M245.3 187v7.2M245.5 184.4h5.6zM245.5 181.2h5.6zM245.5 181.2v3.2M246.6 191.5h3.3zM246.6 191.2h3.3zM246.6 191.2v.3M247.1 191.2h2.4zM247.1 191.5h2.4zM247.1 181.2h2.4z"/>
<path d="M247.1 184.4h2.4zM247.1 181.2v3.2M247.1 191.2v.3M247.3 195h.1M247.3 195v8M249.5 181.2v3.2M249.5 191.2v.3M250 191.2v.3M251.1 181.2v3.2M252.7 180.8v4zM252.7 181.4v2.8zM253.3 187h.1"/>
<path d="M253.3 194.2h.1M253.3 187v7.2M253.9 189.4v1.2M255 183h2.6zM255 182.6h2.6zM255 182.6v.4M255.3 180.9h1.9zM255.5 180.6v4.4zM255.5 181.2v3.2zM255.6 189.4v1.2M255.6 183h1.3zM255.6 182.6h1.3z"/>
<path d="M255.7 185.9h1.2zM255.7 180.9h1.2zM255.7 180.9v5M255.9 189.4h-2h3.1M255.9 189.4h.2M255.9 189.4h.1M256 189.4h.1M256 189.4h-.4h1.3M256 189.4h.9M256.1 190.6h-2.2h3M256.1 190.6h-.5h1.3M256.1 189.4v1.2"/>
<path d="M256.9 180.9v5M256.9 189.4h.1M256.9 189.4v1.2M257 189.4h2.9zM257.1 189.4v1.2M257.6 182.6v.4M259.9 186.6v2.8M77.2 203h.1M77.2 203h3.9M81.1 203h.1M243.3 203h.1M243.3 203h4"/>
<path d="M247.3 203h.1"/>
<circle cx="70.1" cy="54.2" r=".64"/>
<circle cx="70.1" cy="54.3" r="1.3"/>
<circle cx="70.1" cy="54.2" r="1"/>
<circle cx="70.1" cy="54.3" r=".6"/>
<circle cx="86.1" cy="54.3" r=".6"/>
<circle cx="86.1" cy="54.3" r=".99"/>
<circle cx="86.1" cy="54.3" r="1.31"/>
<circle cx="86.1" cy="54.2" r=".64"/>
<circle cx="70.1" cy="70.2" r=".63"/>
<circle cx="70.1" cy="70.2" r="1.01"/>
<circle cx="70.1" cy="70.3" r="1.29"/>
<circle cx="70.2" cy="70.2" r=".6"/>
<circle cx="78.1" cy="62.2" r="3.2"/>
<circle cx="78.1" cy="62.3" r="1.21"/>
<circle cx="78.1" cy="62.2" r="2.8"/>
<circle cx="78.1" cy="62.2" r="11.6"/>
<circle cx="78.1" cy="62.2" r="1.71"/>
<circle cx="78.1" cy="62.3" r="5.2"/>
<circle cx="86.1" cy="70.3" r="1"/>
<circle cx="86.1" cy="70.2" r=".6"/>
<circle cx="86.1" cy="70.2" r="1.3"/>
<circle cx="86.1" cy="70.2" r=".63"/>
<circle cx="78.1" cy="158.4" r="2"/>
<circle cx="78.1" cy="149.8" r="1.45"/>
<circle cx="78.1" cy="149.8" r="1.41"/>
<circle cx="78.2" cy="158.4" r="2"/>
<circle cx="100.1" cy="149" r="1.49"/>
<circle cx="78.1" cy="165.8" r="2"/>
<circle cx="78.1" cy="176.2" r="2.09"/>
<circle cx="78.1" cy="174.2" r="1.6"/>
<circle cx="78.1" cy="174.2" r="1.65"/>
<circle cx="78.2" cy="176.2" r="1.61"/>
<circle cx="78.2" cy="165.8" r="2"/>
<circle cx="78.1" cy="182.8" r="1.42"/>
<circle cx="78.1" cy="182.8" r="2.19"/>
<circle cx="78.1" cy="182.8" r="1.62"/>
<circle cx="78.2" cy="182.8" r="2"/>
<circle cx="227.2" cy="238.5" r="4.9"/>
<circle cx="240.5" cy="238.5" r="5"/>
<circle cx="253.7" cy="238.5" r="4.9"/>
<circle cx="266.9" cy="238.5" r="4.9"/>
<circle cx="280.1" cy="238.5" r="5"/>
<circle cx="293.4" cy="238.5" r="4.9"/>
<circle cx="306.6" cy="238.5" r="4.9"/>
<circle cx="319.8" cy="238.5" r="5"/>
<circle cx="333" cy="238.5" r="4.9"/>
<circle cx="346.2" cy="238.5" r="4.9"/>
<circle cx="359.5" cy="238.5" r="5"/>
</g>
<path d="M266.2 61.3l1.8 2.8-.9 .4zM256.8 115.6l.1 3.4-1-.1zM269.1 119.8l2 2.7-.9 .4zM354.1 108.1l.6 3.3h-1zM257.8 131.6l.4 3.3-1-.1zM262.7 129.5l1 3.2-1 .2zM265.6 133.8l2 2.7-.9 .5zM243.5 142.1v3.4l-1.1-.2zM265.9 143.8l1.4 3-1 .3zM266.8 142.8l1.8 2.9-1 .4zM260.2 161.6l.8 3.2-1 .1z" fill="#000"/>
<g font-size="4.7">
<text x="143.3" y="34.7">ITEM NO.</text>
<text x="174.2" y="34.7">PART NUMBER</text>
<text x="236" y="34.7">DESCRIPTION</text>
<text x="300.9" y="34.7">VENDOR</text>
<text x="339.2" y="34.7">QTY.</text>
<text x="213.9" y="41.1">Base, column, and J1 yaw pin —</text>
<text x="151.9" y="43.4">1</text>
<text x="180.4" y="43.4">01_base</text>
<text x="242.3" y="45.6">custom</text>
<text x="304.2" y="43.4">MAKE</text>
<text x="343" y="43.4">1</text>
<text x="215.4" y="52.2">Shoulder turret and J2 pitch pin</text>
<text x="151.9" y="54.4">2</text>
<text x="176.4" y="54.4">02_shoulder</text>
<text x="239.3" y="56.7">— custom</text>
<text x="304.2" y="54.4">MAKE</text>
<text x="343" y="54.4">1</text>
<text x="151.9" y="65.5">3</text>
<text x="173.7" y="65.5">cots_sleeve_j2</text>
<text x="215.9" y="63.2">Oil-embedded sleeve 16 x 22 x</text>
<text x="293.8" y="65.5">McMaster-Carr</text>
<text x="343" y="65.5">1</text>
<text x="227.4" y="67.7">12 mm (2 places, J2)</text>
<text x="151.9" y="76.5">4</text>
<text x="169.1" y="76.5">cots_servo_mg996</text>
<text x="219.6" y="74.3">Digital servo MG996R metal</text>
<text x="292.1" y="74.3">TowerPro / HiTec</text>
<text x="343" y="76.5">1</text>
<text x="222.5" y="78.8">gear, 4.8-7.2 V (3 places)</text>
<text x="298.7" y="78.8">equivalent</text>
<text x="151.9" y="87.6">5</text>
<text x="173.7" y="87.6">cots_sleeve_j3</text>
<text x="215.9" y="85.3">Oil-embedded sleeve 14 x 20 x</text>
<text x="227.4" y="89.8">10 mm (2 places, J3)</text>
<text x="293.8" y="87.6">McMaster-Carr</text>
<text x="343" y="87.6">1</text>
<text x="151.9" y="98.6">6</text>
<text x="167.7" y="98.6">cots_retaining_rings</text>
<text x="215.6" y="96.4">External retaining rings DIN 471,</text>
<text x="217.6" y="100.9">12 mm and 16 mm (4 places)</text>
<text x="293.8" y="98.6">McMaster-Carr</text>
<text x="343" y="98.6">1</text>
<text x="216.1" y="107.4">Washer M6, ISO 7089 200 HV (4</text>
<text x="292.1" y="107.4">McMaster-Carr /</text>
<text x="151.9" y="109.7">7</text>
<text x="171.1" y="109.7">cots_washer_m6</text>
<text x="242.2" y="111.9">places)</text>
<text x="301.3" y="111.9">Fastenal</text>
<text x="343" y="109.7">1</text>
<text x="214.9" y="118.5">Radial ball bearing 6001-2RS, 12</text>
<text x="298.6" y="118.5">SKF / NTN /</text>
<text x="151.9" y="120.7">8</text>
<text x="168.6" y="120.7">cots_bearing_6001</text>
<text x="225.7" y="123">x 28 x 8 mm (2 places)</text>
<text x="293.8" y="123">McMaster-Carr</text>
<text x="343" y="120.7">1</text>
<text x="151.9" y="131.8">9</text>
<text x="170.7" y="131.8">cots_shcs_m6x25</text>
<text x="222.1" y="129.5">SHCS M6 x 25, ISO 4762 (4</text>
<text x="292.1" y="129.5">McMaster-Carr /</text>
<text x="343" y="131.8">1</text>
<text x="242.2" y="134">places)</text>
<text x="301.3" y="134">Fastenal</text>
<text x="150.6" y="142.8">10</text>
<text x="173.5" y="142.8">03_upper_arm</text>
<text x="215.9" y="140.6">Upper arm with J2 bore and J3</text>
<text x="304.2" y="142.8">MAKE</text>
<text x="343" y="142.8">1</text>
<text x="235.2" y="145.1">pin — custom</text>
<text x="150.6" y="153.9">11</text>
<text x="177" y="153.9">04_forearm</text>
<text x="220.7" y="151.6">Forearm, wrist, parallel-jaw</text>
<text x="304.2" y="153.9">MAKE</text>
<text x="343" y="153.9">1</text>
<text x="230.5" y="156.1">gripper — custom</text>
<text x="226" y="240.1">1</text>
<text x="239.2" y="240.1">2</text>
<text x="252.4" y="240.1">3</text>
<text x="265.6" y="240.1">4</text>
<text x="278.8" y="240.1">5</text>
<text x="292.1" y="240.1">6</text>
<text x="305.3" y="240.1">7</text>
<text x="318.5" y="240.1">8</text>
<text x="331.7" y="240.1">9</text>
<text x="343.7" y="240.1">10</text>
<text x="356.9" y="240.1">11</text>
</g>
<text font-size="3.8" x="21.6" y="276.3">SOLIDWORKS Educational Product. For Instructional Use Only.</text>
</svg>
